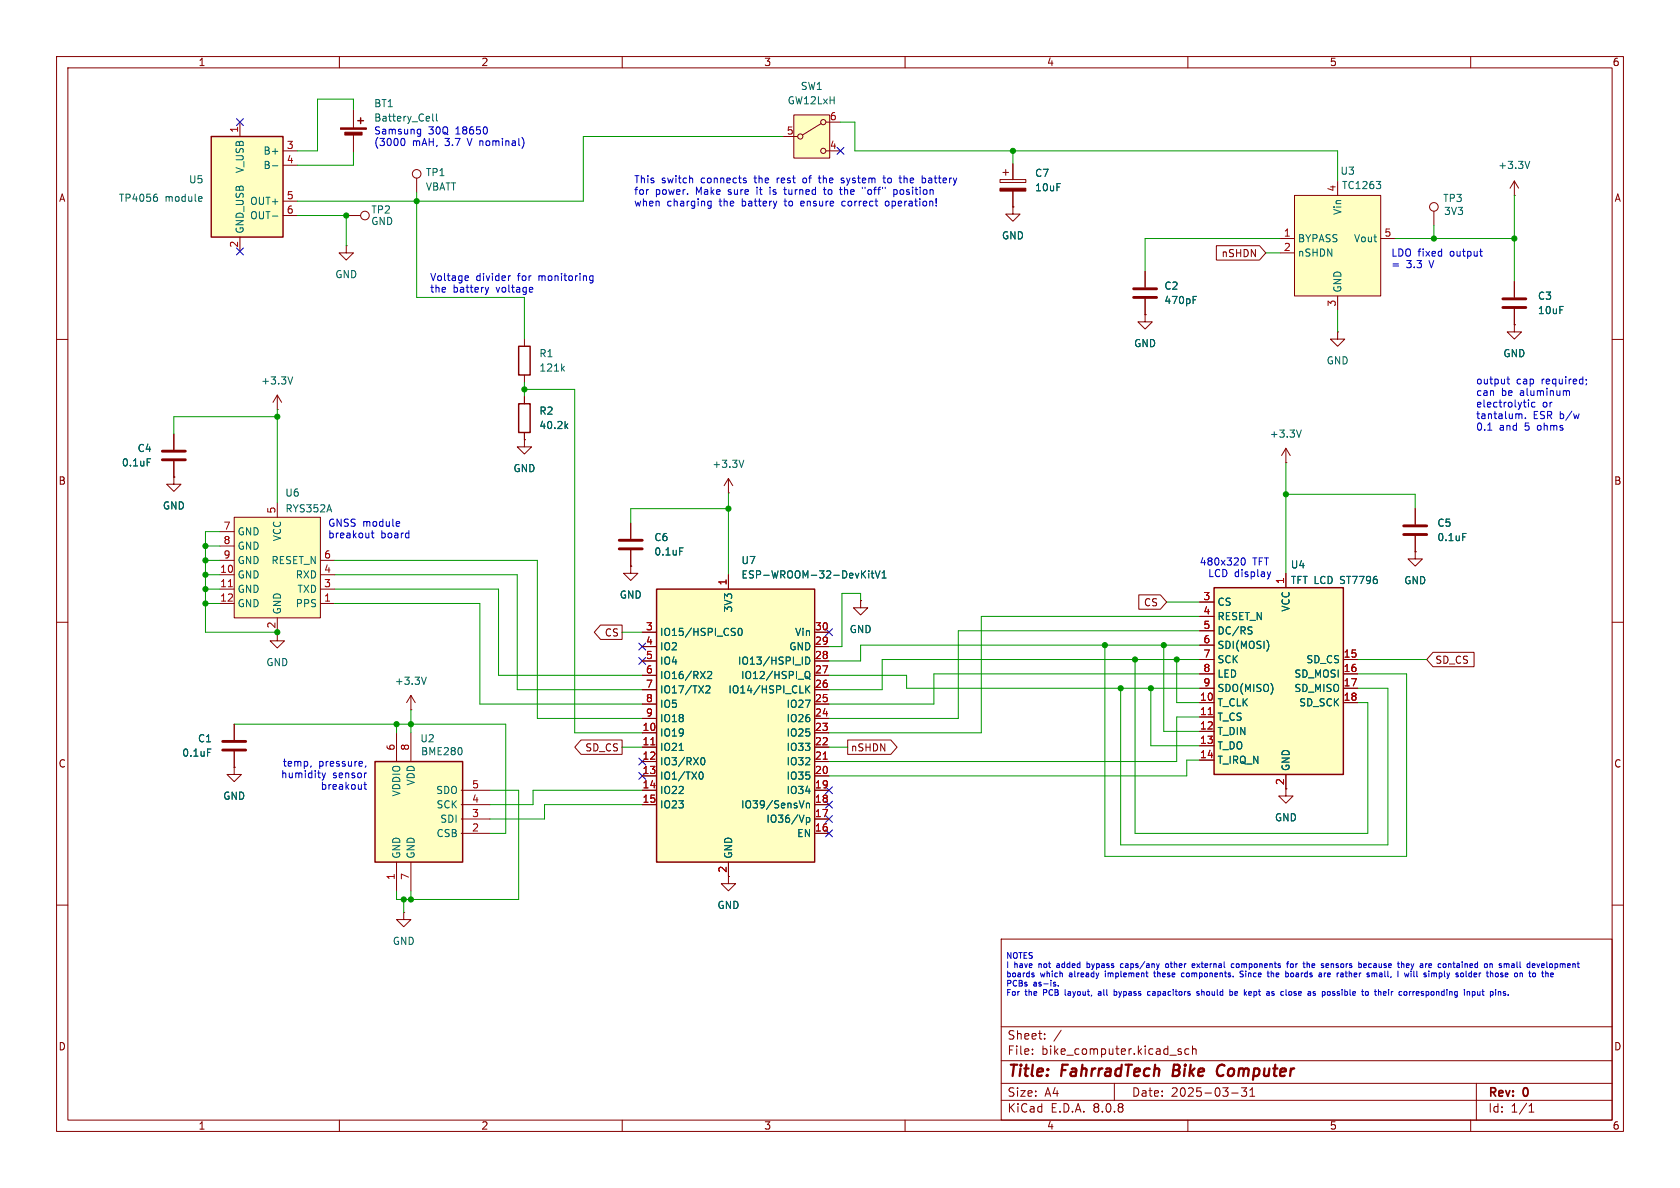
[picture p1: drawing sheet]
<svg xmlns="http://www.w3.org/2000/svg" width="297mm" height="210mm" viewBox="0 0 297 210" stroke-linecap="round" stroke-linejoin="round" font-family="sans-serif">
<g fill="none" stroke="#840000" stroke-width=".18">
<path d="M10 10h277v190h-277zM12 12h273v186h-273zM60 10v2M110 10v2M160 10v2M210 10v2M260 10v2M10 60h2M285 60h2M10 110h2M285 110h2M10 160h2"/>
<path d="M177 166h108v32h-108zM285 160h2M60 198v2M110 198v2M160 198v2M177 194.5h108M177 191.5h108M177 187.5h108M177 181.5h108M182.5 186.3v.1M182.5 185.5v.1M184.7 183.6v.1"/>
<path d="M184.7 182.8v.1M187.6 182.1l-1.3 2M197 191.5v3M208.2 185.7l.7 .4-.2 .3-.5-.1M208.8 185.5l-.3-.1-.3 .2M210 198v2M210.2 185.5l-.5-.1-.2 .3v.4l.1 .2h.6M210.8 185.5l.2-.1 .4 .1 .1 .9M210.8 184.9v1.5M217.7 193.2h1.2M220.4 192.3l-.5 .6 .4 .1v.7l-.2 .1h-.4l-.2-.1M221 193.8h.8"/>
<path d="M221 192.7l.4-.4v1.5M260 198v2M261 191.5v6.5M270.3 196.6h.9M270.3 195.5l.4-.4v1.5"/>
</g>
<path d="M207.6 188.2l-.3 2h.8M216.1 188.2a1.13 1.13 0 0 0-.9 .7 1.13 1.13 0 0 0 .2 1.2l.3 .1 .5-.1" fill="none" stroke="#840000" stroke-width=".4"/>
<path d="M37.3 24.1h12.7v17.8h-12.7z" fill="#ffffc2"/>
<path d="M37.3 24.1h12.7v17.8h-12.7z" fill="none" stroke="#840000" stroke-width=".25"/>
<g fill="none" stroke="#840000" stroke-width=".18">
<path d="M42.4 21.6v2.5M50 26.7h2.6M50 29.2h2.6M50 35.6h2.6M50 38.1h2.6M179.1 36.6v1.2h1.2l-1.2 1.3-1.3-1.3h1.3M179.1 36.6h.1M42.4 41.9v2.6M202.4 48v2.8M202.4 52.8v2.8M236.5 58.7v1.2h1.2l-1.2 1.3-1.3-1.3h1.3M236.5 58.7h.1"/>
<path d="M227.3 79.2l.8 1.3M227.3 79.2v2.6M227.3 79.2l-.7 1.3M227.3 81.8h.1M128.8 154.9v1.3h-1.3l1.3 1.3 1.2-1.3h-1.2"/>
</g>
<path d="M27.5 34.3h.2M27.6 34.8l.3 .2v.4l-.3 .2M35.3 34.7l.4 .1v.2l-.6 .2M35.7 35.5l-.4 .1M48.2 29.3h.9M48.2 38.2h.9M210.9 53h.5M210.9 52.4h.6M230.1 76l-.5 1.3" fill="none" stroke="#006464" stroke-width=".18"/>
<path d="M200.4 52.6h4.1M200.4 51.1h4.1" fill="none" stroke="#840000" stroke-width=".51"/>
<path d="M41.4 91.4h15.2v17.8h-15.2z" fill="#ffffc2"/>
<g fill="none" stroke="#840000" stroke-width=".18">
<path d="M61.2 38.1h2.6M73.7 31.5v2.5M92.7 59.9v1.3M267.7 57.4v1.3h1.3l-1.3 1.2-1.3-1.2h1.3M267.7 57.4h.1M267.7 49.8v2.8M267.7 54.6v2.8M92.7 66.3v1.3M38.9 99.1h2.5M38.9 94h2.5M38.9 96.5h2.5M41.4 91.4h15.2v17.8h-15.2z"/>
<path d="M49 88.9v2.5M56.6 99.1h2.6M128.8 87.1h.1M128.8 84.6l.7 1.3M128.8 84.6v2.5M128.8 84.6l-.8 1.3M250.2 97.5v1.3h-1.3l1.3 1.3 1.3-1.3h-1.3M250.2 97.5h.1M250.2 89.9v2.8M250.2 94.7v2.8M38.9 106.7h2.5M38.9 101.6h2.5"/>
<path d="M38.9 104.1h2.5M49 112v1.3h-1.2l1.2 1.3 1.3-1.3h-1.3M49 112h.1M49 109.2v2.6M56.6 106.7h2.6M56.6 101.6h2.6M56.6 104.1h2.6M227.3 139.4v1.3h-1.2l1.2 1.3 1.3-1.3h-1.3M71.4 161.3v1.3h-1.3l1.3 1.2 1.2-1.2h-1.2M71.4 161.3h.1"/>
<circle cx="64.5" cy="38.1" r=".76"/>
<circle cx="73.7" cy="30.7" r=".76"/>
</g>
<path d="M40.4 103.7h.7" fill="none" stroke="#a90000" stroke-width=".18"/>
<path d="M265.7 54.4h4M265.7 52.8h4M248.2 94.5h4M248.2 93h4" fill="none" stroke="#840000" stroke-width=".51"/>
<path d="M91.7 61.2h2v5.1h-2z" fill="none" stroke="#840000" stroke-width=".25"/>
<path d="M99.4 65.1l.4 .5M99.8 64.8l-.5 .4M131.5 81.4l-.4 1.2M258.6 94.3h.6" fill="none" stroke="#006464" stroke-width=".18"/>
<path d="M116.1 104.1h27.9v48.3h-27.9z" fill="#ffffc2"/>
<path d="M116.1 104.1h27.9v48.3h-27.9z" fill="none" stroke="#840000" stroke-width=".25"/>
<g fill="none" stroke="#840000" stroke-width=".18">
<path d="M267.7 34.5h.1M267.7 32l-.7 1.3M267.7 32v2.5M267.7 32l.8 1.3M61.2 43.4v1.3h1.3l-1.3 1.3-1.3-1.3h1.3M61.2 43.4h.1M113.5 119.4h2.6M113.5 116.8h2.6M113.5 114.3h2.6M113.5 111.8h2.6M128.8 101.6v2.5M144 119.4h2.6"/>
<path d="M144 116.8h2.6M144 114.3h2.6M144 111.8h2.6M113.5 129.5h2.6M113.5 132.1h2.6M113.5 134.6h2.6M113.5 137.2h2.6M113.5 139.7h2.6M113.5 127h2.6M113.5 124.5h2.6M113.5 121.9h2.6M144 129.5h2.6"/>
<path d="M144 132.1h2.6M144 134.6h2.6M144 137.2h2.6M144 139.7h2.6M144 127h2.6M144 124.5h2.6M144 121.9h2.6M113.5 142.2h2.6M128.8 152.4v2.5M144 142.2h2.6M144 147.3h2.6M144 144.8h2.6"/>
</g>
<g fill="none" stroke="#006464" stroke-width=".18">
<path d="M270.4 28.5l-.4 1.3M125.1 118.8l.5-.1 .2 .4-.8 .9h.8M130.6 111.2l.2-.1a.68 .68 0 0 1 .4 .6 .68 .68 0 0 1-.4 .6l-.2-.1-.1-.3zM142.4 118.9l.2-.2a.43 .43 0 0 1 .6 .4v.4a.42 .42 0 0 1-.5 .5 .42 .42 0 0 1-.4-.5zM142.4 116.1a.64 .64 0 0 1 .8 .7 .64 .64 0 0 1-.8 .6zM142.6 119.7l.6 .4M153.6 100.9v.1M153.6 101.3v.9M154 101.3h.5M154.2 100.9v1.1l.3 .2M154.7 100.9l.5 1.3 .4-1.3M155.9 102.2h.8"/>
<path d="M155.9 101.3l.4-.4v1.3M120.1 132.7h.7M123.7 136.6l.2-.1a.68 .68 0 0 1 .4 .6 .68 .68 0 0 1-.4 .6l-.2-.1M123.9 134.4l.1-.3 .2-.2a.68 .68 0 0 1 .4 .7 .68 .68 0 0 1-.4 .6l-.2-.1-.1-.4M124.8 121.4l.5-.2 .2 .4-.8 .9h.8M142.4 121.2v1.3M142.6 121.8l.6 .7M143.2 121.2l-.8 .8M142.1 141.5l-.4 1.3M142.6 142v.8M142.6 144.5v1.3M142.6 144.6l.3-.1 .3 .3-.2 .5h-.4"/>
<path d="M142.6 142.1l.1-.1h.3l.1 .8"/>
</g>
<path d="M115 131.7h.8M145.5 134.2h.8" fill="none" stroke="#a90000" stroke-width=".18"/>
<path d="M66.3 134.6h15.5v17.8h-15.5z" fill="#ffffc2"/>
<path d="M63.2 21.3h1.1M63.8 20.8v1M66.3 134.6h15.5v17.8h-15.5z" fill="none" stroke="#840000" stroke-width=".25"/>
<g fill="none" stroke="#840000" stroke-width=".18">
<path d="M62.5 19.3v3.3M62.5 23.6v3.3M253.5 37.3v2.6M111.5 92.5v2.8M111.5 97.3v2.8M152.1 106.2v1.2h-1.2l1.2 1.3 1.3-1.3h-1.3M152.1 106.2h.1M41.4 135.6v1.3h-1.3l1.3 1.3 1.3-1.3h-1.3M41.4 135.6h.1M41.4 128v2.8M41.4 132.8v2.8M70.1 129.5v5.1"/>
<path d="M72.6 129.5v5.1M81.5 139.7h5.1M70.1 152.4v5.1M72.6 152.4v5.1M81.5 147.3h5.1M81.5 144.8h5.1M81.5 142.2h5.1"/>
<circle cx="253.5" cy="36.6" r=".76"/>
</g>
<path d="M76.5 20.1v1.1l.2 .2M77.2 20.1v1.1l.1 .2M120.2 96.8h.6M36.7 132.4h.6M81.6 132.4v.8" fill="none" stroke="#006464" stroke-width=".18"/>
<g fill="#840000" stroke="#840000" stroke-width=".18">
<path d="M60.2 22.6h4.6v.3h-4.6z"/>
<path d="M61 23.4h3v.5h-3z"/>
</g>
<path d="M109.5 97h4M109.5 95.5h4M39.4 132.6h4M39.4 131.1h4" fill="none" stroke="#840000" stroke-width=".51"/>
<path d="M228.9 34.5h15.2v17.8h-15.2z" fill="#ffffc2"/>
<g fill="none" stroke="#840000" stroke-width=".18">
<path d="M176.8 31.8h4.6v.5h-4.6zM177.3 30.5h1M177.8 30v1M179.1 29v2.8M179.1 33.8v2.8M228.9 34.5h15.2v17.8h-15.2zM236.5 32v2.5M202.4 55.6v1.3h1.3l-1.3 1.3-1.2-1.3h1.2M202.4 55.6h.1M226.3 42.2h2.6M226.3 44.7h2.6M236.5 52.3v2.6"/>
<path d="M244.1 42.2h2.5M30.7 76.7v2.8M49 72.4h.1M49 69.9l.8 1.2M49 69.9v2.5M49 69.9l-.7 1.2M30.7 84.3v1.3h-1.2l1.2 1.3 1.3-1.3h-1.3M30.7 84.3h.1M30.7 81.5v2.8M111.5 100.1v1.2h-1.3l1.3 1.3 1.3-1.3h-1.3M111.5 100.1h.1M72.6 125.5h.1"/>
<path d="M72.6 122.9l.8 1.3M72.6 122.9v2.6M72.6 122.9l-.7 1.3"/>
</g>
<path d="M243.3 32.1h.8l-.4 .5M244 32.6l.1 .2-.1 .5M51.7 66.6l-.4 1.3M26 81.1h.6M75.4 119.7l-.5 1.3" fill="none" stroke="#006464" stroke-width=".18"/>
<path d="M28.7 79.8h4.1M28.7 81.3h4.1" fill="none" stroke="#840000" stroke-width=".51"/>
<path d="M176.8 33.3h4.6v.5h-4.6z" fill="#840000" stroke="#840000" stroke-width=".18"/>
<path d="M140.3 20.3h6.4v7.6h-6.4z" fill="#ffffc2"/>
<g fill="none" stroke="#840000" stroke-width=".18">
<path d="M138.4 24.1h2.6M140.3 20.3h6.4v7.6h-6.4zM145.2 21.8l-3.3 2.1M146 26.7h2.6M146 21.6h2.6M92.7 77.7v1.3h1.3l-1.3 1.3-1.3-1.3h1.3M92.7 77.7h.1M92.7 70.1v1.3M92.7 76.5v1.2"/>
<circle cx="141.5" cy="24.1" r=".46"/>
<circle cx="145.5" cy="21.6" r=".46"/>
<circle cx="145.5" cy="26.7" r=".46"/>
</g>
<path d="M91.7 71.4h2v5.1h-2z" fill="none" stroke="#840000" stroke-width=".25"/>
<path d="M100 75.3l.4 .5M100.4 74.9l-.5 .5" fill="none" stroke="#006464" stroke-width=".18"/>
<path d="M214.6 103.9h22.9v33h-22.9z" fill="#ffffc2"/>
<path d="M214.6 103.9h22.9v33h-22.9z" fill="none" stroke="#840000" stroke-width=".25"/>
<g fill="none" stroke="#840000" stroke-width=".18">
<path d="M179.1 36.6h.1M179.1 29v2.8M179.1 33.8v2.8M202.4 55.6h.1M202.4 48v2.8M202.4 52.8v2.8M215 43.4h7.7l1.1 1.3-1.1 1.3h-7.7zM267.7 57.4h.1M267.7 49.8v2.8M267.7 54.6v2.8M30.7 76.7v2.8M92.7 77.7h.1"/>
<path d="M92.7 70.1v1.3M92.7 76.5v1.2M30.7 84.3h.1M30.7 81.5v2.8M111.5 92.5v2.8M111.5 97.3v2.8M250.2 97.5h.1M250.2 89.9v2.8M250.2 94.7v2.8M106.2 110.5h3.8v2.5h-3.8l-1.1-1.2zM111.5 100.1h.1M113.5 119.4h2.6"/>
<path d="M113.5 116.8h2.6M113.5 114.3h2.6M113.5 111.8h2.6M128.8 101.6v2.5M144 119.4h2.6M144 116.8h2.6M144 114.3h2.6M144 111.8h2.6M152.1 106.2h.1M201.3 105.2h3.8l1.1 1.2-1.1 1.3h-3.8zM212.1 116.6h2.5M212.1 119.1h2.5"/>
<path d="M212.1 106.4h2.5M212.1 109h2.5M212.1 111.5h2.5M212.1 114h2.5M227.3 101.3v2.6M237.5 116.6h2.5M237.5 119.1h2.5M253.3 115.3h7.3v2.6h-7.3l-1.1-1.3zM41.4 135.6h.1M41.4 128v2.8M41.4 132.8v2.8M102.7 130.8h7.3v2.6h-7.3l-1.1-1.3z"/>
<path d="M113.5 129.5h2.6M113.5 132.1h2.6M113.5 134.6h2.6M113.5 137.2h2.6M113.5 139.7h2.6M113.5 127h2.6M113.5 124.5h2.6M113.5 121.9h2.6M144 129.5h2.6M144 132.1h2.6M144 134.6h2.6M144 137.2h2.6"/>
<path d="M144 139.7h2.6M144 127h2.6M144 124.5h2.6M144 121.9h2.6M149.9 130.8h7.6l1.1 1.3-1.1 1.3h-7.6zM212.1 124.2h2.5M212.1 126.7h2.5M212.1 129.3h2.5M212.1 131.8h2.5M212.1 134.4h2.5M212.1 121.7h2.5M227.3 136.9v2.5"/>
<path d="M237.5 124.2h2.5M237.5 121.7h2.5M113.5 142.2h2.6M128.8 152.4v2.5M144 142.2h2.6M144 147.3h2.6M144 144.8h2.6"/>
</g>
<path d="M115 131.7h.8M145.5 134.2h.8M213.6 126.3h.7" fill="none" stroke="#a90000" stroke-width=".18"/>
<g fill="none" stroke="#006464" stroke-width=".18">
<path d="M210.9 53h.5M210.9 52.4h.6M100 75.3l.4 .5M100.4 74.9l-.5 .5M26 81.1h.6M120.2 96.8h.6M258.6 94.3h.6M125.1 118.8l.5-.1 .2 .4-.8 .9h.8M130.6 111.2l.2-.1a.68 .68 0 0 1 .4 .6 .68 .68 0 0 1-.4 .6l-.2-.1-.1-.3zM142.4 118.9l.2-.2a.43 .43 0 0 1 .6 .4v.4a.42 .42 0 0 1-.5 .5 .42 .42 0 0 1-.4-.5zM142.4 116.1a.64 .64 0 0 1 .8 .7 .64 .64 0 0 1-.8 .6zM142.6 119.7l.6 .4"/>
<path d="M153.6 100.9v.1M153.6 101.3v.9M154 101.3h.5M154.2 100.9v1.1l.3 .2M154.7 100.9l.5 1.3 .4-1.3M155.9 102.2h.8M155.9 101.3l.4-.4v1.3M221.1 111.5l.2 .2-.2 .4M221.2 110.8l.1 .1M224.2 113.7v.9M36.7 132.4h.6M120.1 132.7h.7"/>
<path d="M123.7 136.6l.2-.1a.68 .68 0 0 1 .4 .6 .68 .68 0 0 1-.4 .6l-.2-.1M123.9 134.4l.1-.3 .2-.2a.68 .68 0 0 1 .4 .7 .68 .68 0 0 1-.4 .6l-.2-.1-.1-.4M124.8 121.4l.5-.2 .2 .4-.8 .9h.8M142.4 121.2v1.3M142.6 121.8l.6 .7M143.2 121.2l-.8 .8M142.1 141.5l-.4 1.3M142.6 142v.8M142.6 144.5v1.3M142.6 144.6l.3-.1 .3 .3-.2 .5h-.4M142.6 142.1l.1-.1h.3l.1 .8"/>
</g>
<g fill="none" stroke="#0000c2" stroke-width=".18">
<path d="M71.6 24.9l-.1 .7-.2 .1h-.3M74 22.8l.4 .1M74.4 22.8v1.1l-.2 .2h-.3M74.4 23.6l-.4 .1M86.1 22.7v.7M92.5 24.6l.1 .5-.1 .8M122.3 31.5l.2 .2v.6M125.2 36.3l.2 .1 .3-.1M125.7 35.6v1l-.2 .2h-.3M125.7 35.6h-.3l-.2 .1M131.6 31.9l.3 .1 .1 .1-.2 .2h-.3M131.6 31.5h.3"/>
<path d="M136.1 33.5v.9M138.5 33.5h.5M138.7 33.1v1.1l.3 .2M141.7 35.6l-.1 .1v.5l.1 .2M142 31.5l-.1 .2 .1 .6M142.2 35.9l-.6 .1M144.7 31.5h.4M144.8 31.1v1l.3 .2M145.6 33.5h.4M145.7 33.1v1.1l.3 .2M148.4 33.5h.5M148.8 34.4h.1"/>
<path d="M149.2 31.5h-.3l-.2 .2 .5 .4M149.2 32.1l-.1 .2h-.4M149.3 35.6h-.4l-.1 .2 .1 .5 .4 .1M153.5 33.6v.6M156.1 31.5h.5M156.3 31.1v1l.3 .2M157 35.6h-.3l-.2 .2 .1 .5 .1 .1 .3-.1M158 33.6l.4-.1 .2 .3-.1 .5h-.5M158 33.5v1.3M159.2 33.6v.6M159.8 31.1v1.2M160 31.5l-.2 .1"/>
<path d="M163.5 31.5l.1 .2-.1 .6M164.2 31.9v.4M82.4 48.8h.4v.3l-.6 .1M82.8 49.5l-.4 .1M86.4 50.8l-.3 .8M90.3 48.8l-.3 .1M94 50.8l.2 .3-.6 .1M94.1 51.6h-.1M104.2 49.4l.3 .2 .3-.1M104.8 48.8h-.3l-.3 .2M104.8 48.8v1l-.2 .2h-.3M261.6 44.4h.5"/>
<path d="M261.8 45.2l.3 .1M263 76h.7M266.4 67h.5M266.6 66.6v1.1l.3 .2M269 73.2l.1 .8M269.7 73.9v.1M270.2 71.1v.9M271.4 71.2l-.4-.1-.2 .3 .1 .5h.5M277.4 69.1l.1 .8M280.4 67.1v.1M280.5 67.8l-.1 .2M65.6 94.2h.5"/>
<path d="M65.8 93.8v1.1l.3 .2M70.2 92.2h.4l.1 .3-.7 .1M70.6 93h-.4M219.5 98.7l.2-.1a.68 .68 0 0 1 .5 .7 .68 .68 0 0 1-.5 .6l-.2-.1-.1-.4zM224 101.1l.3 .8M224.3 101.9l-.1 .3M224.6 101.1l-.3 .8M55 135.4l-.1 .2M56.9 136.6l.3 .9M57.2 137.5l-.3 .4M57.5 136.6l-.3 .9M64.3 138.7h.5"/>
<path d="M64.5 138.3v1.1l.3 .1M64.7 135.4l-.1 .2M64.7 136.6h.1M182.5 172.3l.3 .1v.1l-.3 .2M182.5 172h.3M186.4 174h.2l.1 .2-.4 .1M186.4 173.6l.2 .1M186.9 170.7v.3M187.1 174.2v.1M188.3 174.9l.1 1M192.2 170v1M192.2 171h.3"/>
<path d="M192.5 170.4h-.3M194.5 175.3h-.3M194.5 175.6l-.3 .1v.2h.3M195.4 172v.7M197 175.3h.3l.1 .2-.1 .4h-.3M197 174.9v1M198.6 170.4h-.3l-.2 .2 .1 .4h.4M202.8 172.6l.2 .1M203.3 175.3h-.2l-.2 .2 .1 .4h.3M204.1 171.7v.8l.2 .2M206.2 170.4h.2l.2 .2v.2l-.2 .2-.3-.2zM209.3 172h-.2l-.2 .2 .1 .4h.3"/>
<path d="M210.9 170.4h.3v.2l-.4 .1M211.2 171h-.3M211.6 170.4l.5 .6M212 175.3h-.3l-.1 .1v.2l.4 .1v.2h-.4M212.1 170.4l-.5 .6M212.4 174.9v1M212.7 175.3l-.3 .1M217.5 175.3l.4 .2v.4h-.4M218.2 170.4h-.3l-.2 .2 .1 .4h.4M218.7 175.3h-.3l-.1 .1v.5h.4M218.8 175.5l-.5 .1M219 170.4h-.3l-.2 .2 .1 .4h.4"/>
<path d="M219.3 172.1l.4 .1 .1 .3-.2 .2-.4-.1M221.1 175.3l.1 .2-.4 .1M221.2 175.9h-.1M224.7 171.7v1M225 175.3h.2M225 175.6l.2 .1 .1 .1-.4 .1M227.3 174.9v.9M227.4 170.4h.4M227.8 170l-.2 .2v.8M228 175.3l.4 .2-.1 .4h-.3M228.2 170.4h.3l.2 .2v.2l-.2 .2-.4-.2zM228.6 172h-.2l-.2 .2 .1 .4h.3"/>
<path d="M232.3 170.4l-.4 .1 .1 .5h.3M232.4 170.6l-.5 .1M234.1 172v.7M234.4 172l-.3 .2M235.3 170.4v.6M235.7 170.4l-.4 .1M235.9 175.6l.1 .2-.1 .1M235.9 175.3h.1M237.8 172h.4M237.9 171.7v.8l.3 .2M240.2 170v1M241.4 170.4l.2 .2-.5 .1"/>
<path d="M241.5 171h-.1M242.4 170.4h-.2l-.2 .2 .1 .4h.3M242.7 172l.3 .1M243 175.3h.4M243 172.1l.1-.1h.3v.7M243 172.1v.6M243.1 174.9v.9l.3 .1M246 175.3v.6M246.2 175.3l-.2 .2M248.3 172l.2 .7 .2-.5 .2 .5 .2-.7M248.7 170.4h.3l.1 .2-.5 .1M248.7 171h.4"/>
<path d="M249.5 170.4l.2 .6-.2 .4M249.5 171.7v.1M249.5 172v.7M250.1 175.3l-.3 .2M250.5 172.6l.1 .1M250.7 175.3l-.3 .1v.5h.3M250.9 175.5l-.5 .1M253.7 172l.3 .1v.6M254.4 172.6l.3 .1M254.4 172v1M254.7 172h-.3M256.9 170.4h.3"/>
<path d="M257 170v.9l.2 .1M260.1 172h-.2l-.2 .2 .1 .4h.3M260.1 171.7v1M260.4 175.3l.4 .2-.1 .4h-.3M261.2 175.3l.1 .6h.3M261.6 175.3v.6M262 175.3h.4M262.1 174.9v.9l.3 .1M265.4 170.4h-.2l-.2 .1 .1 .2 .3 .1v.2h-.4M265.7 172h-.3l-.1 .1v.2l.4 .1v.2h-.4M266.2 172l-.1 .1v.4l.1 .2M266.6 172.2l-.5 .1"/>
<path d="M266.6 175.9h.1M268.2 170v.9l.1 .1M270.3 172h.3M270.5 172.6l.1 .1M271.4 172h-.3l-.2 .2 .1 .4h.4M272.7 170.4h.3v.2l-.5 .1M272.7 171.7v.8M273 171h-.3M273.3 171.7v1M273.5 170v.9l.1 .1M274.2 172v.6M274.6 172.2l-.5 .1"/>
</g>
<g fill="none" stroke="#009600" stroke-width=".18">
<path d="M62.5 19.3v-1.8h-6.4v9.2h-3.5M52.6 38.1h8.6v5.3M62.5 26.9v2.3h-9.9M73.7 34v18.6h19v7.3M138.4 24.1h-35.3v11.5h-50.5M148.6 21.6h2.5v5.1h85.4v5.3M179.1 26.7v2.3M253.5 39.9v2.3M267.7 34.5v15.3M223.8 44.7h2.5M226.3 42.2h-23.9v5.8M236.5 54.9v3.8"/>
<path d="M246.6 42.2h21.1M49 72.4v16.5M49 73.7h-18.3v3M92.7 67.6v2.5M92.7 68.8h8.9v60.7h11.9M36.3 99.1h2.6M36.3 96.5h2.6M38.9 94h-2.6v17.8h12.7v.2M59.2 99.1h35.8v27.9h18.5M128.8 89.9h-17.3v2.6M128.8 87.1v14.5M227.3 81.8v19.5"/>
<path d="M227.3 87.4h22.9v2.5M36.3 101.6h2.6M36.3 106.7h2.6M36.3 104.1h2.6M59.2 101.6h32.2v20.3h22.1M59.2 106.7h25.6v17.8h28.7M59.2 104.1h28.9v15.3h25.4M110 111.8h3.5M146.6 119.4h13.7v2.3h51.8M152.1 106.2v-1.3h-3.3v9.4h-2.2M195.3 114v37.4h53.4v-32.3h-8.7M200.7 116.6v30.7h41.1v-23.1h-1.8"/>
<path d="M205.7 114v15.3h6.4M206.2 106.4h5.9M208 116.6v7.6h4.1M212.1 116.6h-56.1v5.3h-9.4M212.1 119.1h-47v5.4h-18.5M212.1 114h-60v2.8h-5.5M212.1 109h-38.6v20.5h-26.9M212.1 111.5h-42.7v15.5h-22.8M240 116.6h12.2M41.4 128h48v19.3h-2.8M70.1 128v1.5M72.6 125.5v4"/>
<path d="M86.6 139.7h5.1v19.3h-21.6v-1.5M110 132.1h3.5M113.5 139.7h-19.3v2.5h-7.6M146.6 132.1h3.3M198.1 121.7v27.7h47.3v-27.7h-5.4M203.5 121.7v10.1h8.6M212.1 134.4h-2.3v2.8h-63.2M212.1 126.7h-4.1v7.9h-61.4M71.4 159v2.3M72.6 157.5v1.5M113.5 142.2h-17.2v2.6h-9.7"/>
</g>
<g fill="none" stroke="#000084" stroke-width=".18">
<path d="M41.8 21l1.2 1.2M43 21l-1.2 1.2M148 26.1l1.2 1.2M149.2 26.1l-1.2 1.2M41.8 43.8l1.2 1.3M43 43.8l-1.2 1.3M112.9 113.7l1.2 1.2M112.9 116.2l1.2 1.2M114.1 113.7l-1.2 1.2M114.1 116.2l-1.2 1.2M145.9 111.2l1.3 1.2M147.2 111.2l-1.3 1.2"/>
<path d="M112.9 134l1.2 1.2M112.9 136.6l1.2 1.2M114.1 134l-1.2 1.2M114.1 136.6l-1.2 1.2M145.9 139.1l1.3 1.2M147.2 139.1l-1.3 1.2M145.9 144.2l1.3 1.2M145.9 146.7l1.3 1.2M145.9 141.6l1.3 1.2M147.2 144.2l-1.3 1.2M147.2 146.7l-1.3 1.2M147.2 141.6l-1.3 1.2"/>
</g>
<g fill="#009600" stroke="#009600" stroke-width=".18">
<circle cx="36.3" cy="104.1" r=".46"/>
<circle cx="36.3" cy="101.6" r=".46"/>
<circle cx="71.4" cy="159" r=".46"/>
<circle cx="72.6" cy="159" r=".46"/>
<circle cx="36.3" cy="106.7" r=".46"/>
<circle cx="49" cy="111.8" r=".46"/>
<circle cx="70.1" cy="128" r=".46"/>
<circle cx="36.3" cy="99.1" r=".46"/>
<circle cx="72.6" cy="128" r=".46"/>
<circle cx="208" cy="116.6" r=".46"/>
<circle cx="205.7" cy="114" r=".46"/>
<circle cx="227.3" cy="87.4" r=".46"/>
<circle cx="267.7" cy="42.2" r=".46"/>
<circle cx="253.5" cy="42.2" r=".46"/>
<circle cx="36.3" cy="96.5" r=".46"/>
<circle cx="49" cy="73.7" r=".46"/>
<circle cx="61.2" cy="38.1" r=".46"/>
<circle cx="92.7" cy="68.8" r=".46"/>
<circle cx="128.8" cy="89.9" r=".46"/>
<circle cx="195.3" cy="114" r=".46"/>
<circle cx="198.1" cy="121.7" r=".46"/>
<circle cx="203.5" cy="121.7" r=".46"/>
<circle cx="200.7" cy="116.6" r=".46"/>
<circle cx="73.7" cy="35.6" r=".46"/>
<circle cx="179.1" cy="26.7" r=".46"/>
</g>
<g font-size="2.8" fill="#840000">
<text x="178" y="190.9">Title:</text>
<text x="187.7" y="190.9">FahrradTech</text>
<text x="208.2" y="190.9">Bike</text>
<text x="216.8" y="190.9">Computer</text>
</g>
<g font-size="2.1" fill="#840000">
<text x="178" y="184">Sheet:</text>
<text x="178" y="186.7">File:</text>
<text x="184.1" y="186.7">bike_computer.kicad_sch</text>
<text x="178" y="196.9">KiCad</text>
<text x="178" y="194.1">Size:</text>
<text x="184.7" y="194.1">A4</text>
<text x="185.7" y="196.9">E.D.A.</text>
<text x="193.3" y="196.9">8.0.8</text>
<text x="200" y="194.1">Date:</text>
<text x="207" y="194.1">2025-03-31</text>
<text x="263" y="194.3">Rev:</text>
<text x="263" y="196.9">Id:</text>
<text x="267.1" y="196.9">1/1</text>
<text x="269.4" y="194.3">0</text>
</g>
<g font-size="1.8" fill="#840000">
<text x="35" y="11.9">1</text>
<text x="85" y="11.9">2</text>
<text x="135" y="11.9">3</text>
<text x="185" y="11.9">4</text>
<text x="235" y="11.9">5</text>
<text x="285" y="11.9">6</text>
<text x="10.3" y="35.9">A</text>
<text x="285.3" y="35.9">A</text>
<text x="215.9" y="45.7">nSHDN</text>
<text x="10.3" y="85.9">B</text>
<text x="285.3" y="85.9">B</text>
<text x="202.1" y="107.4">CS</text>
<text x="106.8" y="112.7">CS</text>
<text x="253.7" y="117.5">SD_CS</text>
<text x="10.3" y="135.9">C</text>
<text x="103.4" y="133">SD_CS</text>
<text x="150.3" y="133">nSHDN</text>
<text x="285.3" y="135.9">C</text>
<text x="227.1" y="138.9" transform="rotate(-90 227.1 138.9)">2</text>
<text x="10.3" y="185.9">D</text>
<text x="285.3" y="185.9">D</text>
<text x="35" y="199.9">1</text>
<text x="85" y="199.9">2</text>
<text x="135" y="199.9">3</text>
<text x="185" y="199.9">4</text>
<text x="235" y="199.9">5</text>
<text x="285" y="199.9">6</text>
</g>
<g font-size="1.8" fill="#006464">
<text x="141.5" y="16.1">SW1</text>
<text x="66" y="19.2">BT1</text>
<text x="66" y="21.7">Battery_Cell</text>
<text x="139.1" y="18.6">GW12LxH</text>
<text x="46.5" y="27.5">B+</text>
<text x="20.9" y="35.9">TP4056</text>
<text x="29.2" y="35.9">module</text>
<text x="33.3" y="32.6">U5</text>
<text x="43.3" y="30.7" transform="rotate(-90 43.3 30.7)">V_USB</text>
<text x="46.5" y="30.1">B-</text>
<text x="75.2" y="33.9">VBATT</text>
<text x="75.2" y="31.3">TP1</text>
<text x="182.9" y="31.5">C7</text>
<text x="182.9" y="34">10uF</text>
<text x="236.9" y="31.1">U3</text>
<text x="237.2" y="33.6">TC1263</text>
<text x="255" y="35.9">TP3</text>
<text x="264.8" y="30.1">+3.3V</text>
<text x="43.3" y="41.4" transform="rotate(-90 43.3 41.4)">GND_USB</text>
<text x="44.1" y="36.4">OUT+</text>
<text x="44.1" y="39">OUT-</text>
<text x="65.5" y="40">GND</text>
<text x="65.5" y="37.9">TP2</text>
<text x="237.3" y="38.1" transform="rotate(-90 237.3 38.1)">Vin</text>
<text x="255.2" y="38.2">3V3</text>
<text x="177" y="42.5">GND</text>
<text x="229.4" y="43">BYPASS</text>
<text x="229.4" y="45.6">nSHDN</text>
<text x="239.3" y="43">Vout</text>
<text x="59.2" y="49.4">GND</text>
<text x="205.7" y="51.4">C2</text>
<text x="205.7" y="53.9">470pF</text>
<text x="237.3" y="51.8" transform="rotate(-90 237.3 51.8)">GND</text>
<text x="271.8" y="53.2">C3</text>
<text x="271.8" y="55.7">10uF</text>
<text x="95.3" y="63.3">R1</text>
<text x="95.3" y="65.9">121k</text>
<text x="200.4" y="61.6">GND</text>
<text x="234.4" y="64.6">GND</text>
<text x="265.7" y="63.3">GND</text>
<text x="46.1" y="68.2">+3.3V</text>
<text x="95.3" y="73.5">R2</text>
<text x="95.3" y="76">40.2k</text>
<text x="224.4" y="77.6">+3.3V</text>
<text x="21.4" y="82.7">0.1uF</text>
<text x="24.2" y="80.1">C4</text>
<text x="90.7" y="83.7">GND</text>
<text x="125.8" y="82.9">+3.3V</text>
<text x="50.3" y="88">U6</text>
<text x="28.7" y="90.3">GND</text>
<text x="41.9" y="94.8">GND</text>
<text x="49.9" y="95.8" transform="rotate(-90 49.9 95.8)">VCC</text>
<text x="50.4" y="90.8">RYS352A</text>
<text x="115.6" y="95.9">C6</text>
<text x="254" y="93.3">C5</text>
<text x="254" y="95.9">0.1uF</text>
<text x="41.9" y="97.4">GND</text>
<text x="41.9" y="99.9">GND</text>
<text x="47.9" y="99.9">RESET_N</text>
<text x="115.6" y="98.4">0.1uF</text>
<text x="131" y="99.9">U7</text>
<text x="228.1" y="100.7">U4</text>
<text x="41.9" y="102.5">GND</text>
<text x="41.9" y="105">GND</text>
<text x="41.9" y="107.5">GND</text>
<text x="52.2" y="107.5">PPS</text>
<text x="52.2" y="102.5">RXD</text>
<text x="52.5" y="105">TXD</text>
<text x="109.5" y="106">GND</text>
<text x="131" y="102.5">ESP-WROOM-32-DevKitV1</text>
<text x="215.1" y="107.3">CS</text>
<text x="228.1" y="103.4">TFT LCD ST7796</text>
<text x="248.2" y="103.5">GND</text>
<text x="49.9" y="108.7" transform="rotate(-90 49.9 108.7)">GND</text>
<text x="116.6" y="112.6">IO15/HSPI_CS0</text>
<text x="129.6" y="108.4" transform="rotate(-90 129.6 108.4)">3V3</text>
<text x="140.5" y="112.6">Vin</text>
<text x="150.1" y="112.1">GND</text>
<text x="215.1" y="109.8">RESET_N</text>
<text x="215.1" y="112.4">DC/RS</text>
<text x="228.2" y="108.2" transform="rotate(-90 228.2 108.2)">VCC</text>
<text x="47" y="118">GND</text>
<text x="116.6" y="115.2">IO2</text>
<text x="116.6" y="117.7">IO4</text>
<text x="130.4" y="117.7">IO13/HSPI_ID</text>
<text x="139.4" y="115.2">GND</text>
<text x="215.1" y="114.9">SDI(MOSI)</text>
<text x="215.1" y="117.4">SCK</text>
<text x="215.1" y="120">LED</text>
<text x="228.7" y="120">SD_MOSI</text>
<text x="230.9" y="117.4">SD_CS</text>
<text x="69.7" y="121.3">+3.3V</text>
<text x="116.6" y="120.2">IO16/RX2</text>
<text x="116.6" y="122.8">IO17/TX2</text>
<text x="116.6" y="125.3">IO5</text>
<text x="128.7" y="122.8">IO14/HSPI_CLK</text>
<text x="130.9" y="120.2">IO12/HSPI_Q</text>
<text x="139" y="125.3">IO27</text>
<text x="215.1" y="125.1">T_CLK</text>
<text x="215.1" y="122.5">SDO(MISO)</text>
<text x="228.7" y="122.5">SD_MISO</text>
<text x="229.6" y="125.1">SD_SCK</text>
<text x="34.9" y="131.4">C1</text>
<text x="74.2" y="131.4">U2</text>
<text x="116.6" y="130.4">IO19</text>
<text x="116.6" y="127.9">IO18</text>
<text x="139" y="130.4">IO25</text>
<text x="139" y="127.9">IO26</text>
<text x="215.1" y="127.6">T_CS</text>
<text x="215.1" y="130.1">T_DIN</text>
<text x="32.1" y="134">0.1uF</text>
<text x="74.3" y="133.7">BME280</text>
<text x="116.6" y="132.9">IO21</text>
<text x="116.6" y="135.5">IO3/RX0</text>
<text x="139" y="135.5">IO32</text>
<text x="139" y="132.9">IO33</text>
<text x="215.1" y="132.7">T_DO</text>
<text x="215.1" y="135.2">T_IRQ_N</text>
<text x="228.2" y="136.4" transform="rotate(-90 228.2 136.4)">GND</text>
<text x="39.4" y="141.6">GND</text>
<text x="71" y="140.9" transform="rotate(-90 71 140.9)">VDDIO</text>
<text x="73.5" y="139" transform="rotate(-90 73.5 139)">VDD</text>
<text x="77" y="140.6">SDO</text>
<text x="77.1" y="143.1">SCK</text>
<text x="116.6" y="138">IO1/TX0</text>
<text x="116.6" y="140.6">IO22</text>
<text x="116.6" y="143.1">IO23</text>
<text x="130.9" y="143.1">IO39/SensVn</text>
<text x="139" y="140.6">IO34</text>
<text x="139" y="138">IO35</text>
<text x="77.1" y="148.2">CSB</text>
<text x="77.7" y="145.6">SDI</text>
<text x="135.4" y="145.6">IO36/Vp</text>
<text x="140.8" y="148.2">EN</text>
<text x="225.3" y="145.4">GND</text>
<text x="71" y="151.9" transform="rotate(-90 71 151.9)">GND</text>
<text x="73.5" y="151.9" transform="rotate(-90 73.5 151.9)">GND</text>
<text x="129.6" y="151.9" transform="rotate(-90 129.6 151.9)">GND</text>
<text x="126.7" y="160.9">GND</text>
<text x="69.3" y="167.2">GND</text>
</g>
<g font-size="1.8" fill="#a90000">
<text x="42.2" y="23.6" transform="rotate(-90 42.2 23.6)">1</text>
<text x="139" y="23.9">5</text>
<text x="146.6" y="21.3">6</text>
<text x="50.6" y="26.4">3</text>
<text x="50.6" y="29">4</text>
<text x="146.6" y="26.4">4</text>
<text x="50.6" y="35.3">5</text>
<text x="236.2" y="34" transform="rotate(-90 236.2 34)">4</text>
<text x="50.6" y="37.8">6</text>
<text x="226.9" y="41.9">1</text>
<text x="244.7" y="41.9">5</text>
<text x="42.2" y="43.9" transform="rotate(-90 42.2 43.9)">2</text>
<text x="226.9" y="44.5">2</text>
<text x="236.2" y="54.3" transform="rotate(-90 236.2 54.3)">3</text>
<text x="39.4" y="93.7">7</text>
<text x="48.8" y="90.9" transform="rotate(-90 48.8 90.9)">5</text>
<text x="38.8" y="101.3">10</text>
<text x="39.4" y="96.3">8</text>
<text x="39.4" y="98.8">9</text>
<text x="57.2" y="101.3">4</text>
<text x="57.2" y="98.8">6</text>
<text x="38.8" y="103.9">11</text>
<text x="38.8" y="106.4">12</text>
<text x="57.2" y="106.4">1</text>
<text x="57.2" y="103.9">3</text>
<text x="128.5" y="103.6" transform="rotate(-90 128.5 103.6)">1</text>
<text x="212.7" y="106.2">3</text>
<text x="227.1" y="103.3" transform="rotate(-90 227.1 103.3)">1</text>
<text x="48.8" y="111.2" transform="rotate(-90 48.8 111.2)">2</text>
<text x="114.1" y="111.5">3</text>
<text x="144" y="111.5">30</text>
<text x="212.7" y="108.7">4</text>
<text x="212.7" y="111.3">5</text>
<text x="212.7" y="113.8">6</text>
<text x="114.1" y="114">4</text>
<text x="114.1" y="116.6">5</text>
<text x="114.1" y="119.1">6</text>
<text x="144" y="119.1">27</text>
<text x="144" y="116.6">28</text>
<text x="144" y="114">29</text>
<text x="212.7" y="116.3">7</text>
<text x="212.7" y="118.9">8</text>
<text x="237.4" y="116.3">15</text>
<text x="237.4" y="118.9">16</text>
<text x="114.1" y="121.7">7</text>
<text x="114.1" y="124.2">8</text>
<text x="144" y="124.2">25</text>
<text x="144" y="121.7">26</text>
<text x="212" y="124">10</text>
<text x="212.7" y="121.4">9</text>
<text x="237.4" y="121.4">17</text>
<text x="237.4" y="124">18</text>
<text x="113.5" y="129.3">10</text>
<text x="113.5" y="131.8">11</text>
<text x="114.1" y="126.7">9</text>
<text x="144" y="131.8">22</text>
<text x="144" y="129.3">23</text>
<text x="144" y="126.7">24</text>
<text x="212" y="126.5">11</text>
<text x="212" y="129">12</text>
<text x="212" y="131.6">13</text>
<text x="69.8" y="132.8" transform="rotate(-90 69.8 132.8)">6</text>
<text x="72.4" y="132.8" transform="rotate(-90 72.4 132.8)">8</text>
<text x="113.5" y="134.4">12</text>
<text x="113.5" y="136.9">13</text>
<text x="144" y="136.9">20</text>
<text x="144" y="134.4">21</text>
<text x="212" y="134.1">14</text>
<text x="83.4" y="142">4</text>
<text x="83.4" y="139.4">5</text>
<text x="113.5" y="139.4">14</text>
<text x="113.5" y="142">15</text>
<text x="144" y="142">18</text>
<text x="144" y="139.4">19</text>
<text x="83.4" y="147.1">2</text>
<text x="83.4" y="144.5">3</text>
<text x="144" y="147.1">16</text>
<text x="144" y="144.5">17</text>
<text x="69.8" y="155.6" transform="rotate(-90 69.8 155.6)">1</text>
<text x="72.4" y="155.6" transform="rotate(-90 72.4 155.6)">7</text>
<text x="128.5" y="154.4" transform="rotate(-90 128.5 154.4)">2</text>
</g>
<g font-size="1.8" fill="#0000c2">
<text x="66" y="24">Samsung</text>
<text x="75.7" y="24">30Q</text>
<text x="80.7" y="24">18650</text>
<text x="66" y="26">(3000</text>
<text x="72.9" y="26">mAH,</text>
<text x="78.8" y="26">3.7</text>
<text x="83" y="26">V nominal)</text>
<text x="112" y="32.6">This</text>
<text x="112" y="34.6">for</text>
<text x="115.8" y="34.6">power.</text>
<text x="116.9" y="32.6">switch</text>
<text x="123.1" y="34.6">Make</text>
<text x="124" y="32.6">connects</text>
<text x="129" y="34.6">sure</text>
<text x="133.7" y="32.6">the</text>
<text x="134.2" y="34.6">it</text>
<text x="136.7" y="34.6">is</text>
<text x="137.8" y="32.6">rest</text>
<text x="139.5" y="34.6">turned</text>
<text x="142.6" y="32.6">of</text>
<text x="145.6" y="32.6">the</text>
<text x="146.8" y="34.6">to</text>
<text x="149.8" y="32.6">system</text>
<text x="149.8" y="34.6">the</text>
<text x="153.9" y="34.6">&quot;off&quot;</text>
<text x="157.5" y="32.6">to</text>
<text x="159.6" y="34.6">position</text>
<text x="160.5" y="32.6">the</text>
<text x="164.7" y="32.6">battery</text>
<text x="112" y="36.7">when</text>
<text x="117.9" y="36.7">charging</text>
<text x="127.3" y="36.7">the</text>
<text x="131.4" y="36.7">battery</text>
<text x="139.2" y="36.7">to</text>
<text x="142.2" y="36.7">ensure</text>
<text x="149.7" y="36.7">correct</text>
<text x="157.6" y="36.7">operation!</text>
<text x="245.9" y="45.6">LDO fixed</text>
<text x="245.9" y="47.6">=</text>
<text x="248.6" y="47.6">3.3</text>
<text x="252.8" y="47.6">V</text>
<text x="256.4" y="45.6">output</text>
<text x="75.9" y="49.9">Voltage</text>
<text x="75.9" y="51.9">the</text>
<text x="80.1" y="51.9">battery</text>
<text x="84.1" y="49.9">divider</text>
<text x="87.8" y="51.9">voltage</text>
<text x="91.7" y="49.9">for</text>
<text x="95.5" y="49.9">monitoring</text>
<text x="260.9" y="68.2">output</text>
<text x="260.9" y="70.2">can</text>
<text x="265.4" y="70.2">be</text>
<text x="268.1" y="68.2">cap</text>
<text x="268.8" y="70.2">aluminum</text>
<text x="272.6" y="68.2">required;</text>
<text x="260.9" y="72.2">electrolytic</text>
<text x="260.9" y="74.3">tantalum.</text>
<text x="260.9" y="76.3">0.1</text>
<text x="265.1" y="76.3">and</text>
<text x="269.7" y="76.3">5</text>
<text x="271" y="74.3">ESR b/w</text>
<text x="272.1" y="76.3">ohms</text>
<text x="272.7" y="72.2">or</text>
<text x="57.9" y="93.3">GNSS module</text>
<text x="57.9" y="95.4">breakout</text>
<text x="67.3" y="95.4">board</text>
<text x="212" y="100.2">480x320</text>
<text x="221.5" y="100.2">TFT</text>
<text x="213.5" y="102.2">LCD display</text>
<text x="49.6" y="137.8">humidity</text>
<text x="49.9" y="135.7">temp,</text>
<text x="56.3" y="135.7">pressure,</text>
<text x="58.8" y="137.8">sensor</text>
<text x="56.6" y="139.8">breakout</text>
</g>
<g font-size="1.4" fill="#0000c2">
<text x="177.8" y="169.7">NOTES</text>
<text x="177.8" y="171.3">I</text>
<text x="177.8" y="173">boards</text>
<text x="179.3" y="171.3">have</text>
<text x="183.8" y="171.3">not</text>
<text x="184" y="173">which</text>
<text x="187.3" y="171.3">added</text>
<text x="189.2" y="173">already</text>
<text x="192.8" y="171.3">bypass</text>
<text x="195.8" y="173">implement</text>
<text x="199.1" y="171.3">caps/any</text>
<text x="204.7" y="173">these</text>
<text x="207.3" y="171.3">other</text>
<text x="209.8" y="173">components.</text>
<text x="212.2" y="171.3">external</text>
<text x="219.4" y="171.3">components</text>
<text x="220.4" y="173">Since</text>
<text x="225.6" y="173">the</text>
<text x="229" y="173">boards</text>
<text x="229.5" y="171.3">for</text>
<text x="232.7" y="171.3">the</text>
<text x="235.1" y="173">are</text>
<text x="236.1" y="171.3">sensors</text>
<text x="238.6" y="173">rather</text>
<text x="242.9" y="171.3">because</text>
<text x="244.2" y="173">small,</text>
<text x="249.8" y="173">I</text>
<text x="250.1" y="171.3">they</text>
<text x="251.4" y="173">will</text>
<text x="254.3" y="171.3">are</text>
<text x="255" y="173">simply</text>
<text x="257.8" y="171.3">contained</text>
<text x="260.9" y="173">solder</text>
<text x="266.2" y="171.3">on</text>
<text x="266.6" y="173">those</text>
<text x="269.1" y="171.3">small</text>
<text x="271.8" y="173">on</text>
<text x="274.2" y="171.3">development</text>
<text x="274.6" y="173">to</text>
<text x="177.8" y="174.6">PCBs</text>
<text x="177.8" y="176.2">For</text>
<text x="181.2" y="176.2">the</text>
<text x="182.7" y="174.6">as-is.</text>
<text x="184.6" y="176.2">PCB</text>
<text x="188.7" y="176.2">layout,</text>
<text x="194.9" y="176.2">all</text>
<text x="197.9" y="176.2">bypass</text>
<text x="204.1" y="176.2">capacitors</text>
<text x="213.1" y="176.2">should</text>
<text x="219.1" y="176.2">be</text>
<text x="221.9" y="176.2">kept</text>
<text x="226.2" y="176.2">as</text>
<text x="228.9" y="176.2">close</text>
<text x="234" y="176.2">as</text>
<text x="236.7" y="176.2">possible</text>
<text x="244.1" y="176.2">to</text>
<text x="246.6" y="176.2">their</text>
<text x="251.1" y="176.2">corresponding</text>
<text x="262.9" y="176.2">input</text>
</g>
</svg>
